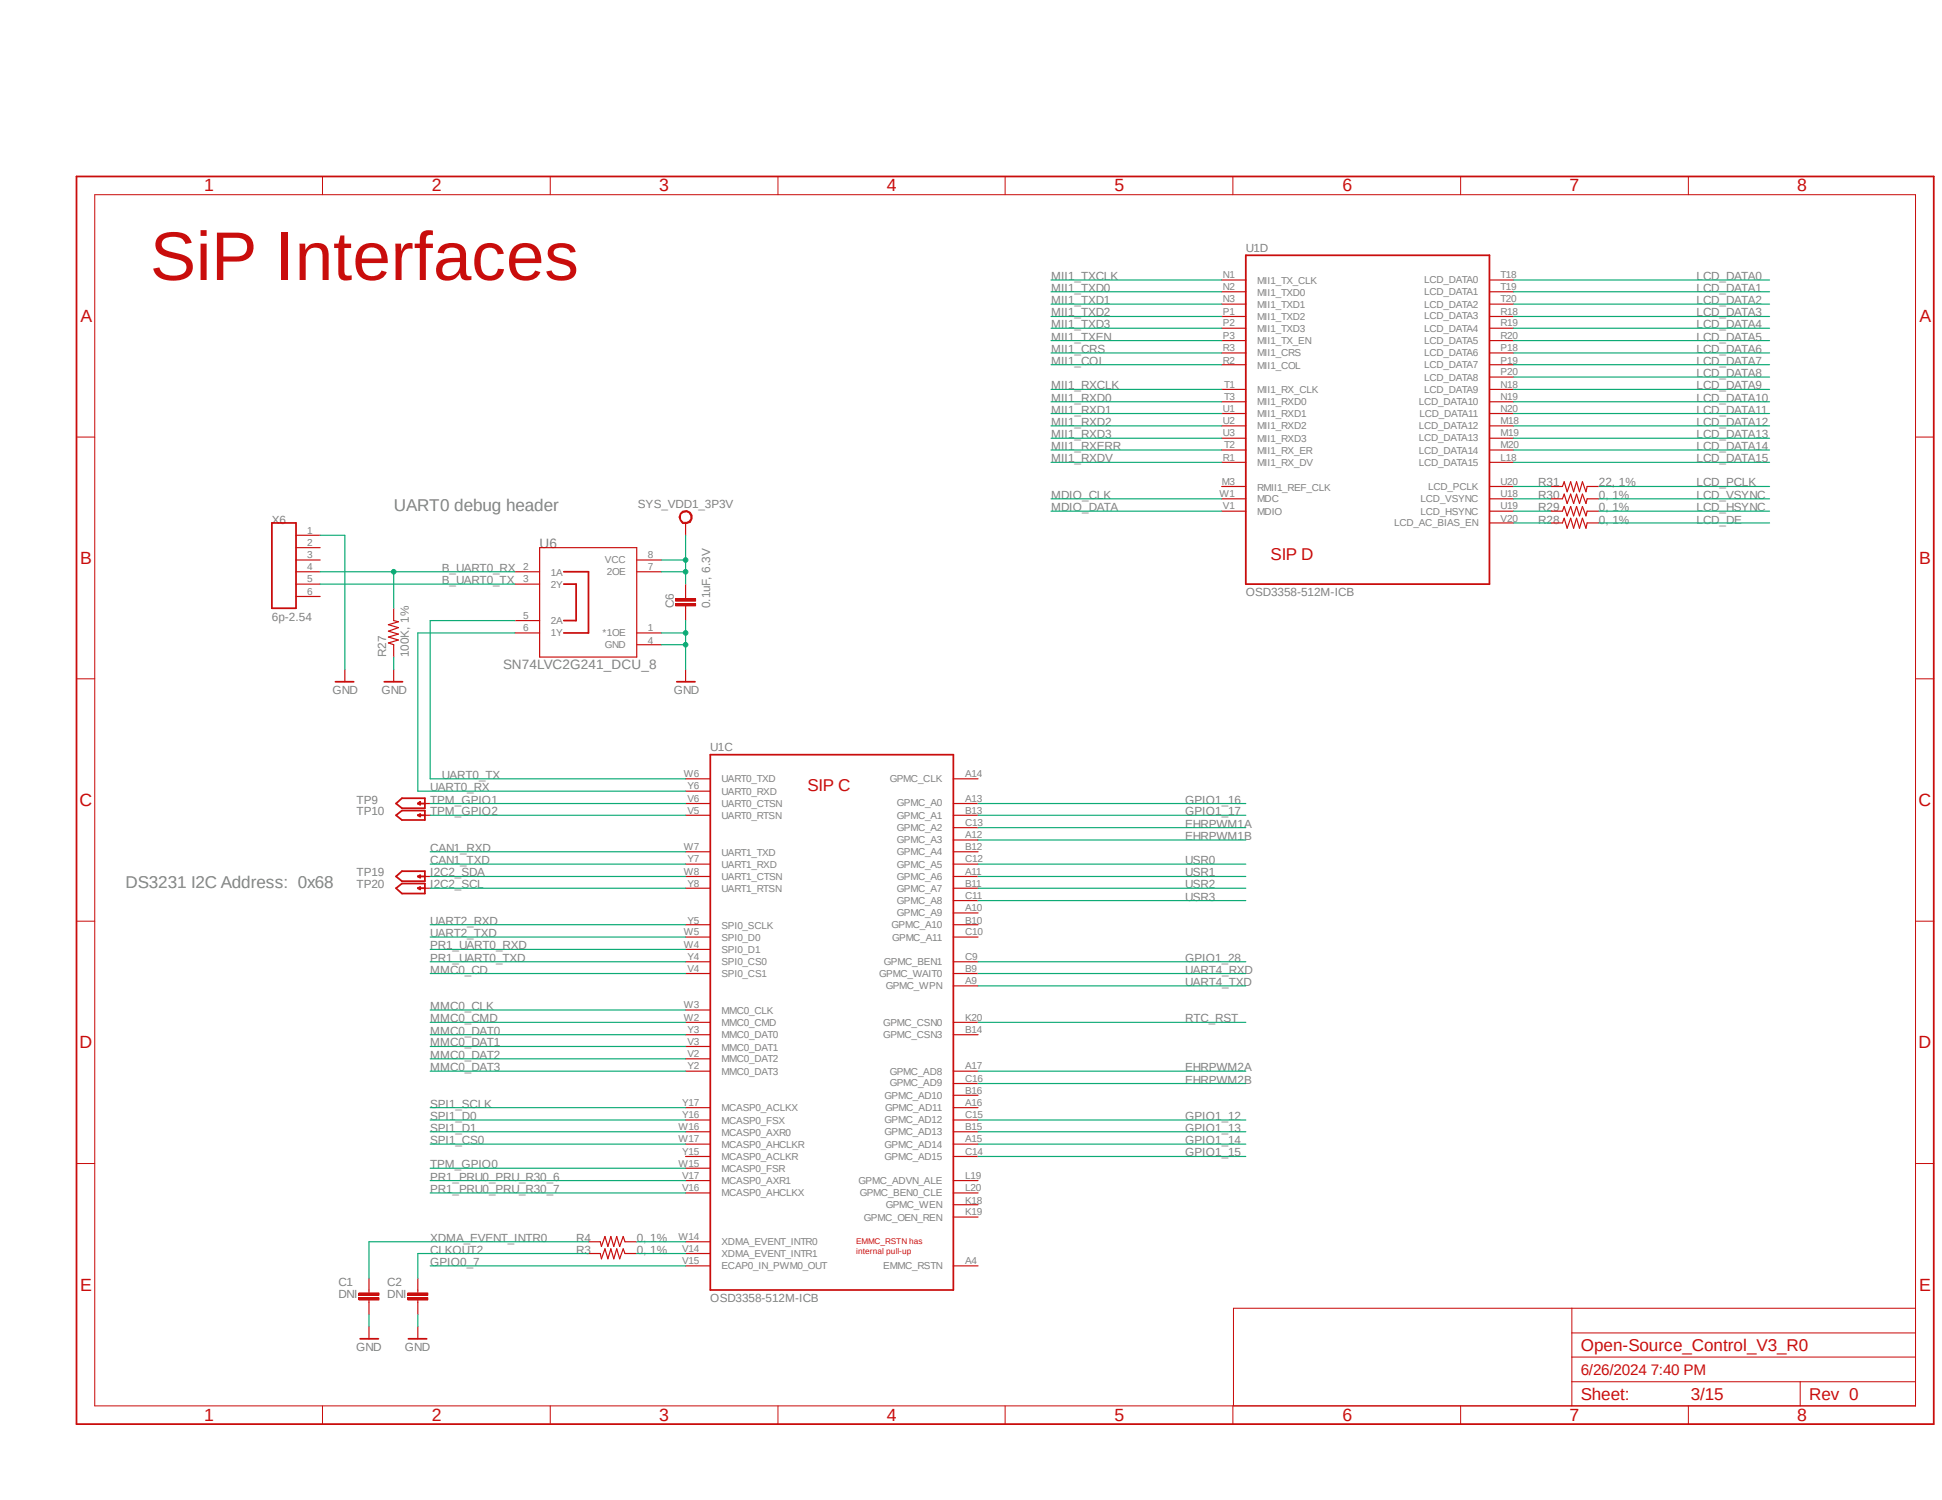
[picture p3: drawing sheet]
<svg xmlns="http://www.w3.org/2000/svg" width="279mm" height="216mm" viewBox="0 0 279 216" stroke-linecap="round" stroke-linejoin="round" font-family="sans-serif">
<path d="M122.1 8.4l156.5 197.1" fill="none" stroke="#fff" stroke-width=".14"/>
<g fill="none" stroke="#c90d0c" stroke-width=".17">
<path d="M42.6 78.8h3.5M42.6 77h3.5M77.6 78.8h14v15.8h-14zM223.1 70h1.7l.2-.7 .5 1.5 .5-1.5 .4 1.5 .4-1.5 .4 1.5 .5-1.5 .5 1.5 .1-.8h1.7M223.1 71.8h1.7l.2-.7 .5 1.4 .5-1.4 .4 1.4 .4-1.4 .4 1.4 .5-1.4 .5 1.4 .1-.7h1.7M223.1 73.6h1.7l.2-.7 .5 1.4 .5-1.4 .4 1.4 .4-1.4 .4 1.4 .5-1.4 .5 1.4 .1-.7h1.7M223.1 75.3h1.7l.2-.7 .5 1.4 .5-1.4 .4 1.4 .4-1.4 .4 1.4 .5-1.4 .5 1.4 .1-.7h1.7M42.6 82.3h3.5M42.6 84.1h3.5M42.6 80.6h3.5M42.6 85.9h3.5M49.6 96.4v1.7"/>
<path d="M56.6 87.5v1.8l.7 .2-1.4 .4 1.4 .4-1.4 .5 1.4 .5-1.4 .4 1.4 .4-1.4 .4 .7 .3v1.8M56.6 96.4v1.7M74.1 91.1h3.5M74.1 82.3h3.5M74.1 84.1h3.5M74.1 89.3h3.5M91.6 91.1h3.6M91.6 82.3h3.6M91.6 92.8h3.6M91.6 80.6h3.6M98.6 84.1v2.1M98.6 87.2v2.1"/>
<path d="M98.6 96.4v1.7M60.1 115.7h1.8M60.1 117.3h1.8"/>
</g>
<path d="M97.2 87h2.9M97.2 86.4h2.9" fill="none" stroke="#c90d0c" stroke-width=".34"/>
<g fill="none" stroke="#c90d0c" stroke-width=".14">
<path d="M13.6 28h262v174.4h-262zM46.4 25.4v2.6M79.2 25.4v2.6M111.9 25.4v2.6M144.6 25.4v2.6M177.4 25.4v2.6M210.1 25.4v2.6M242.9 25.4v2.6M11 62.9h2.6M275.6 62.9h2.6M11 97.7h2.6M97.2 86.9h2.9v.3h-2.9z"/>
<path d="M97.2 86.2h2.9v.3h-2.9zM275.6 97.7h2.6M11 132.6h2.6M275.6 132.6h2.6M11 167.5h2.6M275.6 167.5h2.6M226.1 198.9h49.5M226.1 188.3v14.1M226.1 195.3h49.5M226.1 191.9h49.5M259 198.9v3.5M275.6 188.3h-98.1v14.1"/>
<path d="M46.4 202.4v2.6M79.2 202.4v2.6M111.9 202.4v2.6M144.6 202.4v2.6M177.4 202.4v2.6M210.1 202.4v2.6M242.9 202.4v2.6"/>
</g>
<g fill="none" stroke="#c90d0c" stroke-width=".25">
<path d="M11 25.4h267.2v179.6h-267.2zM39.1 75.3h3.5v12.2h-3.5zM48.3 98.1h2.6M55.3 98.1h2.6M81.1 82.3h3.6v8.8h-3.6M81.1 84.1h1.8v5.2h-1.8M97.4 98.1h2.6M57 115.7l.8-.8h3.3v1.4h-3.3zM57 117.3l.8-.6h3.3v1.3h-3.3zM60.1 115.7h1M60.1 115.7l.4-.3v.4zM60.1 117.3l.4-.1v.3z"/>
<path d="M60.1 117.3h1"/>
</g>
<path d="M97.9 73.9l.3-.3 .6-.1a1 1 0 0 1 .5 1.7l-.5 .2h-.6l-.3-.5-.2-.5h.2l.1-.4 .3-.3h.5l.3 .1 .3 .5v.4l-.3 .3-.3 .2h-.5l-.3-.4-.1-.4h-.2z" fill-rule="evenodd" fill="#c90d0c"/>
<path d="M97.9 73.9l.3-.3 .6-.1a1 1 0 0 1 .5 1.7l-.5 .2h-.6l-.3-.5-.2-.5h.2l.1-.4 .3-.3h.5l.3 .1 .3 .5v.4l-.3 .3-.3 .2h-.5l-.3-.4-.1-.4h-.2zM51.6 186.8h2.9v.3h-2.9zM51.6 186.1h2.9v.3h-2.9zM58.7 186.8h2.9v.3h-2.9zM58.7 186.1h2.9v.3h-2.9z" fill="none" stroke="#c90d0c" stroke-width=".14"/>
<g fill="none" stroke="#c90d0c" stroke-width=".17">
<path d="M175.8 52.5h3.4M175.8 50.8h3.4M175.8 49h3.4M175.8 47.2h3.4M175.8 45.6h3.4M175.8 43.8h3.4M175.8 42h3.4M175.8 40.3h3.4M175.8 59.5h3.4M175.8 56h3.4M175.8 57.8h3.4M214.3 52.5h3.5"/>
<path d="M214.3 50.8h3.5M214.3 49h3.5M214.3 47.2h3.5M214.3 45.6h3.5M214.3 43.8h3.5M214.3 42h3.5M214.3 40.3h3.5M214.3 59.5h3.5M214.3 56h3.5M214.3 54.3h3.5M214.3 57.8h3.5M98.6 75.3v1.7"/>
<path d="M175.8 70h3.4M175.8 64.8h3.4M175.8 66.5h3.4M175.8 61.3h3.4M175.8 63.1h3.4M175.8 73.6h3.4M175.8 71.8h3.4M214.3 70h3.5M214.3 64.8h3.5M214.3 66.5h3.5M214.3 61.3h3.5M214.3 63.1h3.5"/>
<path d="M214.3 75.3h3.5M214.3 73.6h3.5M214.3 71.8h3.5M98.6 115.7h3.6M98.6 117.3h3.6M98.6 112.1h3.6M98.6 113.9h3.6M137.2 119.1h3.5M137.2 115.7h3.5M137.2 117.3h3.5M137.2 112.1h3.5M60.1 127.8h1.8"/>
<path d="M60.1 126.2h1.8M98.6 122.6h3.6M98.6 138.4h3.6M98.6 136.7h3.6M98.6 127.8h3.6M98.6 126.2h3.6M98.6 124.4h3.6M98.6 133.1h3.6M98.6 134.9h3.6M137.2 120.9h3.5M137.2 122.6h3.5M137.2 138.4h3.5"/>
<path d="M137.2 127.8h3.5M137.2 126.2h3.5M137.2 124.4h3.5M137.2 133.1h3.5M137.2 134.9h3.5M137.2 129.6h3.5M137.2 131.4h3.5M98.6 154.2h3.6M98.6 159.4h3.6M98.6 147.2h3.6M98.6 148.9h3.6M98.6 140.1h3.6"/>
<path d="M98.6 145.4h3.6M98.6 150.6h3.6M98.6 152.4h3.6M137.2 154.2h3.5M137.2 156h3.5M137.2 157.6h3.5M137.2 159.4h3.5M137.2 147.2h3.5M137.2 148.9h3.5M137.2 140.1h3.5M137.2 141.9h3.5M84.7 178.7h1.7l.1 .7 .5-1.4 .5 1.4 .4-1.4 .4 1.4 .4-1.4 .5 1.4 .5-1.4 .2 .7h1.7"/>
<path d="M98.6 178.7h3.6M98.6 161.2h3.6M98.6 162.9h3.6M98.6 164.7h3.6M98.6 166.5h3.6M98.6 168.1h3.6M98.6 169.9h3.6M98.6 171.7h3.6M137.2 161.2h3.5M137.2 162.9h3.5M137.2 164.7h3.5M137.2 166.5h3.5"/>
<path d="M137.2 169.9h3.5M137.2 171.7h3.5M137.2 173.4h3.5M137.2 175.2h3.5M53.1 184v2M53.1 187.1v2.1M53.1 190.9v1.8M60.1 184v2M60.1 187.1v2.1M60.1 190.9v1.8M84.7 180.4h1.7l.1 .8 .5-1.5 .5 1.5 .4-1.5 .4 1.5 .4-1.5 .5 1.5 .5-1.5 .2 .7h1.7M98.6 182.2h3.6"/>
<path d="M98.6 180.4h3.6M137.2 182.2h3.5"/>
</g>
<path d="M179.2 36.7h35.1v47.4h-35.1zM102.2 108.6h35v77.1h-35zM57 126.2l.8-.8h3.3v1.4h-3.3zM57 127.8l.8-.6h3.3v1.4h-3.3zM60.1 126.2h1M60.1 126.2l.4-.2v.3zM60.1 127.8l.4-.1v.3zM60.1 127.8h1M51.8 192.7h2.6M58.8 192.7h2.6" fill="none" stroke="#c90d0c" stroke-width=".25"/>
<path d="M51.6 186.9h2.9M51.6 186.3h2.9M58.7 186.9h2.9M58.7 186.3h2.9" fill="none" stroke="#c90d0c" stroke-width=".34"/>
<path d="M95.2 92.8h3.4M95.2 91.1h3.4M98.6 89.3v7.1" fill="none" stroke="#0dab76" stroke-width=".17"/>
<circle cx="98.6" cy="91.1" r=".33" fill="#0dab76"/>
<circle cx="98.6" cy="91.1" r=".33" fill="none" stroke="#0dab76" stroke-width=".14"/>
<circle cx="98.6" cy="92.8" r=".33" fill="#0dab76"/>
<circle cx="98.6" cy="92.8" r=".33" fill="none" stroke="#0dab76" stroke-width=".14"/>
<g fill="none" stroke="#0dab76" stroke-width=".17">
<path d="M46.1 77h3.5v19.4M46.1 82.3h28M56.6 82.3v5.2M56.6 94.6v1.8M140.7 119.1h38.5M140.7 124.4h38.5M140.7 126.2h38.5M140.7 127.8h38.5M140.7 129.6h38.5M140.7 120.9h38.5M140.7 138.4h38.5M61.9 154.2h36.7"/>
<path d="M61.9 152.4h36.7M61.9 150.6h36.7M61.9 148.9h36.7M61.9 147.2h36.7M61.9 145.4h36.7M61.9 140.1h36.7M140.7 156h38.5M140.7 154.2h38.5M140.7 140.1h38.5M140.7 141.9h38.5M84.7 178.7h-31.6v5.3M140.7 161.2h38.5"/>
<path d="M140.7 162.9h38.5M140.7 164.7h38.5M140.7 166.5h38.5M53.1 189.2v1.7M60.1 189.2v1.7M84.7 180.4h-24.6v3.6"/>
</g>
<circle cx="56.6" cy="82.3" r=".33" fill="#0dab76"/>
<circle cx="56.6" cy="82.3" r=".33" fill="none" stroke="#0dab76" stroke-width=".14"/>
<g fill="none" stroke="#0dab76" stroke-width=".17">
<path d="M151.2 40.3h24.6M151.2 42h24.6M151.2 43.8h24.6M151.2 45.6h24.6M151.2 47.2h24.6M151.2 56h24.6M151.2 57.8h24.6M151.2 59.5h24.6M151.2 49h24.6M151.2 52.5h24.6M217.8 40.3h36.8M217.8 42h36.8"/>
<path d="M217.8 43.8h36.8M217.8 45.6h36.8M217.8 47.2h36.8M217.8 56h36.8M217.8 57.8h36.8M217.8 59.5h36.8M217.8 49h36.8M217.8 50.8h36.8M217.8 52.5h36.8M217.8 54.3h36.8M98.6 77v7.1M151.2 61.3h24.6"/>
<path d="M151.2 63.1h24.6M151.2 66.5h24.6M151.2 71.8h24.6M151.2 73.6h24.6M217.8 61.3h36.8M217.8 63.1h36.8M217.8 66.5h36.8M217.8 64.8h36.8M230 71.8h24.6M230 73.6h24.6M230 70h24.6M230 75.3h24.6"/>
<path d="M46.1 84.1h28M74.1 89.3h-12.2v22.8h36.7M74.1 91.1h-14v22.8h38.5M95.2 80.6h3.4M61.9 122.6h36.7M61.9 124.4h36.7M61.9 159.4h36.7M61.9 161.2h36.7M61.9 162.9h36.7M61.9 164.7h36.7"/>
</g>
<circle cx="98.6" cy="80.6" r=".33" fill="#0dab76"/>
<circle cx="98.6" cy="80.6" r=".33" fill="none" stroke="#0dab76" stroke-width=".14"/>
<path d="M95.2 82.3h3.4" fill="none" stroke="#0dab76" stroke-width=".17"/>
<circle cx="98.6" cy="82.3" r=".33" fill="#0dab76"/>
<circle cx="98.6" cy="82.3" r=".33" fill="none" stroke="#0dab76" stroke-width=".14"/>
<g fill="none" stroke="#0dab76" stroke-width=".17">
<path d="M151.2 50.8h24.6M151.2 64.8h24.6M217.8 70h5.3M217.8 71.8h5.3M217.8 73.6h5.3M217.8 75.3h5.3M61.9 115.7h36.7M61.9 117.3h36.7M140.7 115.7h38.5M140.7 117.3h38.5M61.9 133.1h36.7M61.9 134.9h36.7"/>
<path d="M61.9 138.4h36.7M61.9 136.7h36.7M61.9 127.8h36.7M61.9 126.2h36.7M140.7 147.2h38.5M61.9 168.1h36.7M61.9 171.7h36.7M61.9 169.9h36.7M91.6 178.7h7M61.9 182.2h36.7M91.6 180.4h7"/>
</g>
<text font-size="9.9" fill="#c90d0c" x="21.6" y="40.3">SiP Interfaces</text>
<g font-size="2.5" fill="#c90d0c">
<text x="29.4" y="27.5">1</text>
<text x="62.1" y="27.5">2</text>
<text x="94.8" y="27.5">3</text>
<text x="127.6" y="27.5">4</text>
<text x="160.4" y="27.5">5</text>
<text x="193.1" y="27.5">6</text>
<text x="225.8" y="27.5">7</text>
<text x="258.6" y="27.5">8</text>
<text x="11.6" y="46.3">A</text>
<text x="276.2" y="46.3">A</text>
<text x="11.5" y="81.2">B</text>
<text x="182.8" y="80.6">SIP D</text>
<text x="276.1" y="81.2">B</text>
<text x="116.2" y="113.9">SIP C</text>
<text x="11.4" y="116">C</text>
<text x="276" y="116">C</text>
<text x="11.4" y="150.9">D</text>
<text x="276" y="150.9">D</text>
<text x="11.5" y="185.8">E</text>
<text x="276.1" y="185.8">E</text>
<text x="227.4" y="194.5">Open-Source_Control_V3_R0</text>
<text x="227.4" y="201.5">Sheet:</text>
<text x="243.2" y="201.5">3/15</text>
<text x="260.3" y="201.5">Rev 0</text>
<text x="29.4" y="204.6">1</text>
<text x="62.1" y="204.6">2</text>
<text x="94.8" y="204.6">3</text>
<text x="127.6" y="204.6">4</text>
<text x="160.4" y="204.6">5</text>
<text x="193.1" y="204.6">6</text>
<text x="225.8" y="204.6">7</text>
<text x="258.6" y="204.6">8</text>
</g>
<g font-size="2.5" fill="#808080">
<text x="56.6" y="73.6">UART0 debug header</text>
<text x="18" y="127.8">DS3231 I2C Address: 0x68</text>
</g>
<text font-size="2.2" fill="#c90d0c" x="227.4" y="198">6/26/2024 7:40 PM</text>
<g font-size="1.9" fill="#808080">
<text x="77.6" y="78.8">U6</text>
<text x="72.4" y="96.4">SN74LVC2G241_DCU_8</text>
</g>
<g font-size="1.7" fill="#808080">
<text x="151.2" y="40.3">MII1_TXCLK</text>
<text x="151.2" y="42">MII1_TXD0</text>
<text x="179.2" y="36.2">U1D</text>
<text x="244.1" y="40.3">LCD_DATA0</text>
<text x="244.1" y="42">LCD_DATA1</text>
<text x="151.2" y="43.8">MII1_TXD1</text>
<text x="151.2" y="45.6">MII1_TXD2</text>
<text x="151.2" y="47.2">MII1_TXD3</text>
<text x="244.1" y="43.8">LCD_DATA2</text>
<text x="244.1" y="45.6">LCD_DATA3</text>
<text x="244.1" y="47.2">LCD_DATA4</text>
<text x="151.2" y="49">MII1_TXEN</text>
<text x="151.2" y="52.5">MII1_COL</text>
<text x="151.2" y="50.8">MII1_CRS</text>
<text x="244.1" y="49">LCD_DATA5</text>
<text x="244.1" y="50.8">LCD_DATA6</text>
<text x="244.1" y="52.5">LCD_DATA7</text>
<text x="151.2" y="56">MII1_RXCLK</text>
<text x="151.2" y="57.8">MII1_RXD0</text>
<text x="151.2" y="59.5">MII1_RXD1</text>
<text x="244.1" y="54.3">LCD_DATA8</text>
<text x="244.1" y="56">LCD_DATA9</text>
<text x="244.1" y="57.8">LCD_DATA10</text>
<text x="244.1" y="59.5">LCD_DATA11</text>
<text x="151.2" y="61.3">MII1_RXD2</text>
<text x="151.2" y="63.1">MII1_RXD3</text>
<text x="151.2" y="64.8">MII1_RXERR</text>
<text x="244.1" y="61.3">LCD_DATA12</text>
<text x="244.1" y="63.1">LCD_DATA13</text>
<text x="244.1" y="64.8">LCD_DATA14</text>
<text x="151.2" y="66.5">MII1_RXDV</text>
<text x="151.2" y="71.8">MDIO_CLK</text>
<text x="221.3" y="70">R31</text>
<text x="221.3" y="71.8">R30</text>
<text x="230" y="70">22, 1%</text>
<text x="230" y="71.8">0, 1%</text>
<text x="244.1" y="66.5">LCD_DATA15</text>
<text x="244.1" y="70">LCD_PCLK</text>
<text x="244.1" y="71.8">LCD_VSYNC</text>
<text x="39.1" y="75.4">X6</text>
<text x="91.8" y="73.1">SYS_VDD1_3P3V</text>
<text x="151.2" y="73.6">MDIO_DATA</text>
<text x="221.3" y="73.6">R29</text>
<text x="221.3" y="75.4">R28</text>
<text x="230" y="73.6">0, 1%</text>
<text x="230" y="75.4">0, 1%</text>
<text x="244.1" y="73.6">LCD_HSYNC</text>
<text x="244.1" y="75.4">LCD_DE</text>
<text x="63.6" y="82.3">B_UART0_RX</text>
<text x="39.1" y="89.3">6p-2.54</text>
<text x="63.6" y="84.1">B_UART0_TX</text>
<text x="96.9" y="87.5" transform="rotate(-90 96.9 87.5)">C6</text>
<text x="102.2" y="87.5" transform="rotate(-90 102.2 87.5)">0.1uF, 6.3V</text>
<text x="179.2" y="85.9">OSD3358-512M-ICB</text>
<text x="55.5" y="94.6" transform="rotate(-90 55.5 94.6)">R27</text>
<text x="58.8" y="94.6" transform="rotate(-90 58.8 94.6)">100K, 1%</text>
<text x="47.8" y="99.8">GND</text>
<text x="54.9" y="99.8">GND</text>
<text x="96.9" y="99.8">GND</text>
<text x="61.9" y="113.9">UART0_RX</text>
<text x="63.6" y="112.1">UART0_TX</text>
<text x="102.2" y="108">U1C</text>
<text x="51.3" y="115.7">TP9</text>
<text x="51.3" y="117.3">TP10</text>
<text x="61.9" y="115.7">TPM_GPIO1</text>
<text x="61.9" y="117.3">TPM_GPIO2</text>
<text x="170.5" y="119.1">EHRPWM1A</text>
<text x="170.5" y="117.3">GPIO1_17</text>
<text x="170.5" y="115.7">GPIO1_16</text>
<text x="61.9" y="122.6">CAN1_RXD</text>
<text x="61.9" y="124.4">CAN1_TXD</text>
<text x="170.5" y="124.4">USR0</text>
<text x="170.5" y="120.9">EHRPWM1B</text>
<text x="51.3" y="126.2">TP19</text>
<text x="51.3" y="127.8">TP20</text>
<text x="61.9" y="127.8">I2C2_SCL</text>
<text x="61.9" y="126.2">I2C2_SDA</text>
<text x="170.5" y="126.2">USR1</text>
<text x="170.5" y="127.8">USR2</text>
<text x="170.5" y="129.6">USR3</text>
<text x="61.9" y="133.1">UART2_RXD</text>
<text x="61.9" y="134.9">UART2_TXD</text>
<text x="61.9" y="136.7">PR1_UART0_RXD</text>
<text x="61.9" y="140.1">MMC0_CD</text>
<text x="61.9" y="138.4">PR1_UART0_TXD</text>
<text x="170.5" y="140.1">UART4_RXD</text>
<text x="170.5" y="141.9">UART4_TXD</text>
<text x="170.5" y="138.4">GPIO1_28</text>
<text x="61.9" y="148.9">MMC0_DAT0</text>
<text x="61.9" y="147.2">MMC0_CMD</text>
<text x="61.9" y="145.4">MMC0_CLK</text>
<text x="170.5" y="147.2">RTC_RST</text>
<text x="61.9" y="154.2">MMC0_DAT3</text>
<text x="61.9" y="152.4">MMC0_DAT2</text>
<text x="61.9" y="150.6">MMC0_DAT1</text>
<text x="170.5" y="156">EHRPWM2B</text>
<text x="170.5" y="154.2">EHRPWM2A</text>
<text x="61.9" y="159.4">SPI1_SCLK</text>
<text x="61.9" y="161.2">SPI1_D0</text>
<text x="170.5" y="161.2">GPIO1_12</text>
<text x="61.9" y="162.9">SPI1_D1</text>
<text x="61.9" y="164.7">SPI1_CS0</text>
<text x="170.5" y="162.9">GPIO1_13</text>
<text x="170.5" y="164.7">GPIO1_14</text>
<text x="170.5" y="166.5">GPIO1_15</text>
<text x="61.9" y="168.1">TPM_GPIO0</text>
<text x="61.9" y="171.7">PR1_PRU0_PRU_R30_7</text>
<text x="61.9" y="169.9">PR1_PRU0_PRU_R30_6</text>
<text x="61.9" y="178.7">XDMA_EVENT_INTR0</text>
<text x="82.9" y="178.7">R4</text>
<text x="91.6" y="178.7">0, 1%</text>
<text x="48.7" y="185.2">C1</text>
<text x="55.7" y="185.2">C2</text>
<text x="61.9" y="180.4">CLKOUT2</text>
<text x="61.9" y="182.2">GPIO0_7</text>
<text x="82.9" y="180.4">R3</text>
<text x="91.6" y="180.4">0, 1%</text>
<text x="48.7" y="186.9">DNI</text>
<text x="55.7" y="186.9">DNI</text>
<text x="102.2" y="187.5">OSD3358-512M-ICB</text>
<text x="51.2" y="194.5">GND</text>
<text x="58.3" y="194.5">GND</text>
</g>
<g font-size="1.4" fill="#808080">
<text x="175.9" y="41.7">N2</text>
<text x="175.9" y="40">N1</text>
<text x="180.8" y="40.8">MII1_TX_CLK</text>
<text x="204.9" y="40.7">LCD_DATA0</text>
<text x="215.9" y="40">T18</text>
<text x="215.9" y="41.7">T19</text>
<text x="175.9" y="47">P2</text>
<text x="175.9" y="45.3">P1</text>
<text x="175.9" y="43.5">N3</text>
<text x="180.8" y="47.8">MII1_TXD3</text>
<text x="180.8" y="46.1">MII1_TXD2</text>
<text x="180.8" y="44.3">MII1_TXD1</text>
<text x="180.8" y="42.6">MII1_TXD0</text>
<text x="204.9" y="42.5">LCD_DATA1</text>
<text x="204.9" y="44.3">LCD_DATA2</text>
<text x="204.9" y="46">LCD_DATA3</text>
<text x="204.9" y="47.8">LCD_DATA4</text>
<text x="215.9" y="43.5">T20</text>
<text x="215.9" y="45.3">R18</text>
<text x="215.9" y="47">R19</text>
<text x="175.9" y="52.3">R2</text>
<text x="175.9" y="50.5">R3</text>
<text x="175.9" y="48.8">P3</text>
<text x="180.8" y="53.1">MII1_COL</text>
<text x="180.8" y="51.3">MII1_CRS</text>
<text x="180.8" y="49.5">MII1_TX_EN</text>
<text x="204.9" y="49.5">LCD_DATA5</text>
<text x="204.9" y="51.3">LCD_DATA6</text>
<text x="204.9" y="53">LCD_DATA7</text>
<text x="215.9" y="48.8">R20</text>
<text x="215.9" y="50.5">P18</text>
<text x="215.9" y="52.3">P19</text>
<text x="175.9" y="59.3">U1</text>
<text x="176.1" y="55.8">T1</text>
<text x="176.1" y="57.6">T3</text>
<text x="180.8" y="56.6">MII1_RX_CLK</text>
<text x="180.8" y="58.3">MII1_RXD0</text>
<text x="204.1" y="58.3">LCD_DATA10</text>
<text x="204.9" y="54.8">LCD_DATA8</text>
<text x="204.9" y="56.6">LCD_DATA9</text>
<text x="215.9" y="54">P20</text>
<text x="215.9" y="55.8">N18</text>
<text x="215.9" y="57.6">N19</text>
<text x="215.9" y="59.3">N20</text>
<text x="175.9" y="61">U2</text>
<text x="175.9" y="62.8">U3</text>
<text x="176.1" y="64.5">T2</text>
<text x="180.8" y="65.4">MII1_RX_ER</text>
<text x="180.8" y="60">MII1_RXD1</text>
<text x="180.8" y="61.8">MII1_RXD2</text>
<text x="180.8" y="63.6">MII1_RXD3</text>
<text x="204.1" y="61.8">LCD_DATA12</text>
<text x="204.1" y="63.5">LCD_DATA13</text>
<text x="204.1" y="65.3">LCD_DATA14</text>
<text x="204.2" y="60">LCD_DATA11</text>
<text x="215.9" y="61">M18</text>
<text x="215.9" y="62.8">M19</text>
<text x="215.9" y="64.5">M20</text>
<text x="175.4" y="71.5">W1</text>
<text x="175.8" y="69.9">M3</text>
<text x="175.9" y="66.3">R1</text>
<text x="180.8" y="70.6">RMII1_REF_CLK</text>
<text x="180.8" y="67.1">MII1_RX_DV</text>
<text x="204.1" y="67.1">LCD_DATA15</text>
<text x="205.5" y="70.5">LCD_PCLK</text>
<text x="215.9" y="66.3">L18</text>
<text x="215.9" y="69.9">U20</text>
<text x="215.9" y="71.5">U18</text>
<text x="44.2" y="76.8">1</text>
<text x="175.9" y="73.3">V1</text>
<text x="180.8" y="74.1">MDIO</text>
<text x="180.8" y="72.3">MDC</text>
<text x="200.6" y="75.8">LCD_AC_BIAS_EN</text>
<text x="204.4" y="74.1">LCD_HSYNC</text>
<text x="204.4" y="72.3">LCD_VSYNC</text>
<text x="215.9" y="75.1">V20</text>
<text x="215.9" y="73.3">U19</text>
<text x="44.2" y="78.6">2</text>
<text x="44.2" y="80.3">3</text>
<text x="44.2" y="82">4</text>
<text x="44.2" y="83.8">5</text>
<text x="75.3" y="82">2</text>
<text x="75.3" y="83.8">3</text>
<text x="79.2" y="82.9">1A</text>
<text x="87" y="81">VCC</text>
<text x="87.3" y="82.8">2OE</text>
<text x="93.2" y="82">7</text>
<text x="93.2" y="80.3">8</text>
<text x="44.2" y="85.6">6</text>
<text x="75.3" y="89.1">5</text>
<text x="79.2" y="84.6">2Y</text>
<text x="79.2" y="89.8">2A</text>
<text x="75.3" y="90.8">6</text>
<text x="79.2" y="91.6">1Y</text>
<text x="86.7" y="91.6">*1OE</text>
<text x="87" y="93.3">GND</text>
<text x="93.2" y="90.8">1</text>
<text x="93.2" y="92.6">4</text>
<text x="98.4" y="111.8">W6</text>
<text x="98.9" y="113.6">Y6</text>
<text x="103.8" y="112.6">UART0_TXD</text>
<text x="128" y="112.6">GPMC_CLK</text>
<text x="138.9" y="111.8">A14</text>
<text x="98.9" y="115.4">V6</text>
<text x="98.9" y="117.1">V5</text>
<text x="103.8" y="116.2">UART0_CTSN</text>
<text x="103.8" y="117.9">UART0_RTSN</text>
<text x="103.8" y="114.4">UART0_RXD</text>
<text x="129" y="119.6">GPMC_A2</text>
<text x="129" y="116.1">GPMC_A0</text>
<text x="129" y="117.9">GPMC_A1</text>
<text x="138.9" y="118.9">C13</text>
<text x="138.9" y="115.4">A13</text>
<text x="138.9" y="117.1">B13</text>
<text x="98.4" y="125.9">W8</text>
<text x="98.4" y="122.3">W7</text>
<text x="98.9" y="124.1">Y7</text>
<text x="103.8" y="124.9">UART1_RXD</text>
<text x="103.8" y="123.2">UART1_TXD</text>
<text x="129" y="121.3">GPMC_A3</text>
<text x="129" y="123.1">GPMC_A4</text>
<text x="129" y="124.9">GPMC_A5</text>
<text x="138.9" y="120.7">A12</text>
<text x="138.9" y="122.3">B12</text>
<text x="138.9" y="124.1">C12</text>
<text x="138.9" y="125.9">A11</text>
<text x="98.9" y="127.7">Y8</text>
<text x="103.8" y="128.4">UART1_RTSN</text>
<text x="103.8" y="126.7">UART1_CTSN</text>
<text x="129" y="126.7">GPMC_A6</text>
<text x="129" y="128.4">GPMC_A7</text>
<text x="129" y="130.1">GPMC_A8</text>
<text x="129" y="131.9">GPMC_A9</text>
<text x="138.9" y="127.7">B11</text>
<text x="138.9" y="129.4">C11</text>
<text x="138.9" y="131.1">A10</text>
<text x="98.4" y="136.4">W4</text>
<text x="98.4" y="134.6">W5</text>
<text x="98.9" y="132.9">Y5</text>
<text x="103.8" y="137.2">SPI0_D1</text>
<text x="103.8" y="133.7">SPI0_SCLK</text>
<text x="103.8" y="135.4">SPI0_D0</text>
<text x="128.3" y="133.6">GPMC_A10</text>
<text x="128.4" y="135.4">GPMC_A11</text>
<text x="138.9" y="134.6">C10</text>
<text x="138.9" y="132.9">B10</text>
<text x="98.9" y="138.2">Y4</text>
<text x="98.9" y="139.9">V4</text>
<text x="103.8" y="138.9">SPI0_CS0</text>
<text x="103.8" y="140.6">SPI0_CS1</text>
<text x="126.5" y="140.6">GPMC_WAIT0</text>
<text x="127.2" y="138.9">GPMC_BEN1</text>
<text x="127.4" y="142.4">GPMC_WPN</text>
<text x="138.9" y="138.2">C9</text>
<text x="138.9" y="139.9">B9</text>
<text x="138.9" y="141.6">A9</text>
<text x="98.4" y="145.1">W3</text>
<text x="98.4" y="146.9">W2</text>
<text x="98.9" y="148.7">Y3</text>
<text x="103.8" y="146">MMC0_CLK</text>
<text x="103.8" y="147.7">MMC0_CMD</text>
<text x="103.8" y="149.4">MMC0_DAT0</text>
<text x="127.1" y="147.7">GPMC_CSN0</text>
<text x="127.1" y="149.4">GPMC_CSN3</text>
<text x="138.9" y="146.9">K20</text>
<text x="138.9" y="148.7">B14</text>
<text x="98.9" y="150.5">V3</text>
<text x="98.9" y="152.1">V2</text>
<text x="98.9" y="153.9">Y2</text>
<text x="103.8" y="151.2">MMC0_DAT1</text>
<text x="103.8" y="152.9">MMC0_DAT2</text>
<text x="103.8" y="154.7">MMC0_DAT3</text>
<text x="128" y="154.7">GPMC_AD8</text>
<text x="138.9" y="153.9">A17</text>
<text x="138.9" y="155.7">C16</text>
<text x="98.1" y="159.2">Y17</text>
<text x="98.1" y="161">Y16</text>
<text x="103.8" y="159.9">MCASP0_ACLKX</text>
<text x="103.8" y="161.7">MCASP0_FSX</text>
<text x="127.3" y="158.2">GPMC_AD10</text>
<text x="127.3" y="161.6">GPMC_AD12</text>
<text x="127.3" y="159.9">GPMC_AD11</text>
<text x="128" y="156.4">GPMC_AD9</text>
<text x="138.9" y="157.4">B16</text>
<text x="138.9" y="159.2">A16</text>
<text x="138.9" y="161">C15</text>
<text x="97.6" y="168">W15</text>
<text x="97.6" y="164.4">W17</text>
<text x="97.6" y="162.6">W16</text>
<text x="98.1" y="166.2">Y15</text>
<text x="103.8" y="167">MCASP0_ACLKR</text>
<text x="103.8" y="165.2">MCASP0_AHCLKR</text>
<text x="103.8" y="163.5">MCASP0_AXR0</text>
<text x="127.3" y="163.4">GPMC_AD13</text>
<text x="127.3" y="165.2">GPMC_AD14</text>
<text x="127.3" y="167">GPMC_AD15</text>
<text x="138.9" y="162.6">B15</text>
<text x="138.9" y="164.4">A15</text>
<text x="138.9" y="166.2">C14</text>
<text x="98.1" y="169.7">V17</text>
<text x="98.1" y="171.5">V16</text>
<text x="103.8" y="168.7">MCASP0_FSR</text>
<text x="103.8" y="170.4">MCASP0_AXR1</text>
<text x="103.8" y="172.2">MCASP0_AHCLKX</text>
<text x="123.5" y="170.4">GPMC_ADVN_ALE</text>
<text x="123.7" y="172.2">GPMC_BEN0_CLE</text>
<text x="127.4" y="173.9">GPMC_WEN</text>
<text x="138.9" y="169.7">L19</text>
<text x="138.9" y="171.5">L20</text>
<text x="138.9" y="173.2">K18</text>
<text x="97.6" y="178.5">W14</text>
<text x="103.8" y="179.2">XDMA_EVENT_INTR0</text>
<text x="124.3" y="175.7">GPMC_OEN_REN</text>
<text x="138.9" y="174.9">K19</text>
<text x="98.1" y="181.9">V15</text>
<text x="98.1" y="180.2">V14</text>
<text x="103.8" y="182.7">ECAP0_IN_PWM0_OUT</text>
<text x="103.8" y="180.9">XDMA_EVENT_INTR1</text>
<text x="127.1" y="182.7">EMMC_RSTN</text>
<text x="138.9" y="181.9">A4</text>
</g>
<g font-size="1.2" fill="#c90d0c">
<text x="123.2" y="179.1">EMMC_RSTN has</text>
<text x="123.2" y="180.4">internal pull-up</text>
</g>
</svg>
